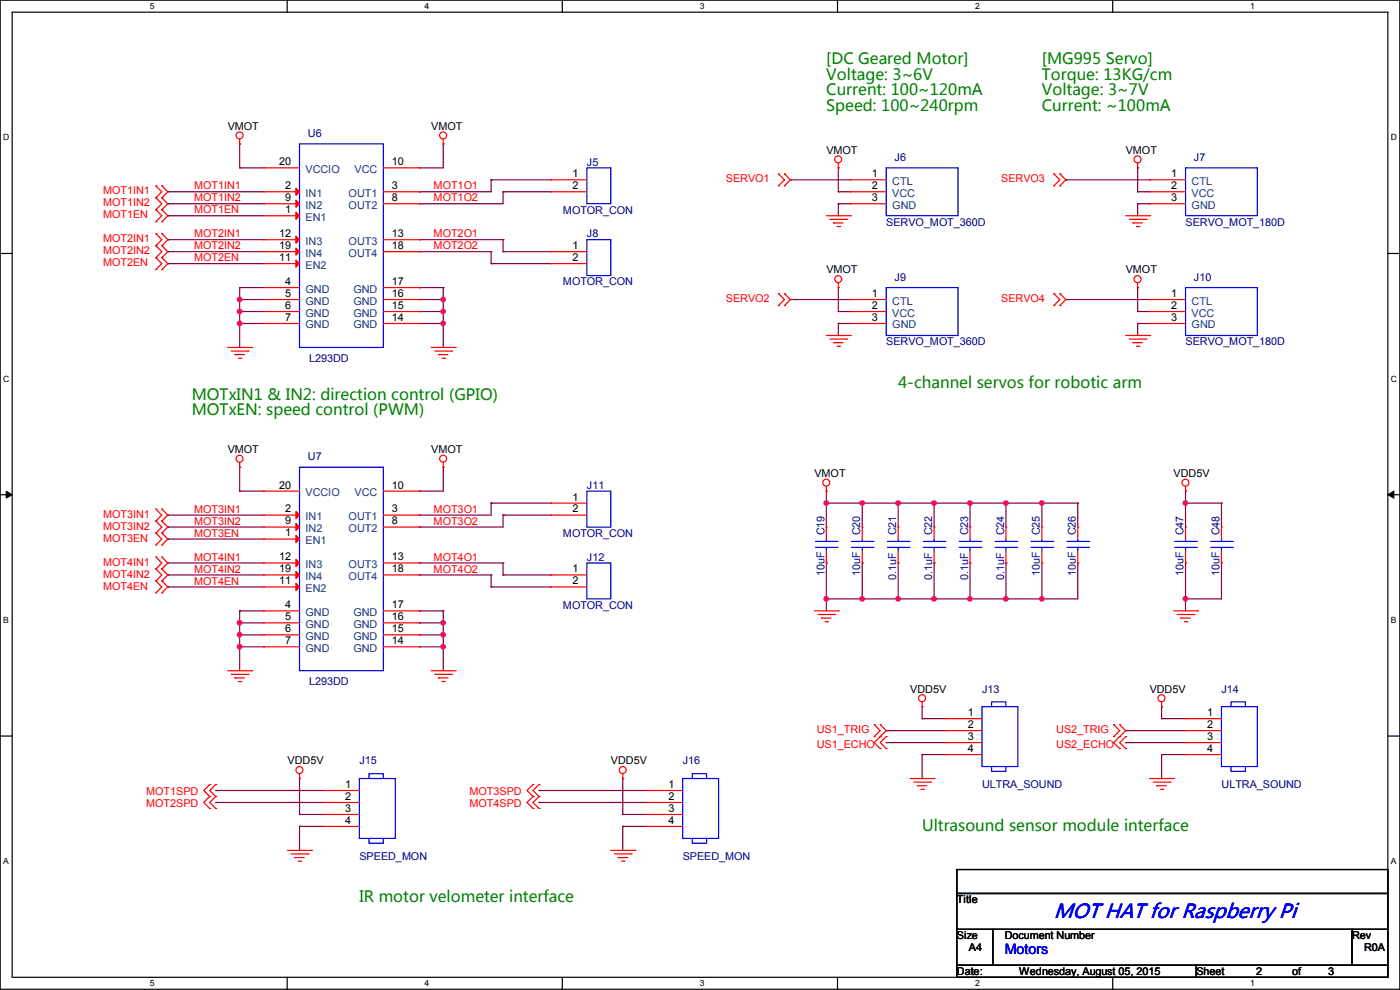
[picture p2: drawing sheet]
<svg xmlns="http://www.w3.org/2000/svg" width="297mm" height="210mm" viewBox="0 0 297 210" stroke-linecap="round" stroke-linejoin="round" font-family="sans-serif">
<path d="M0 0h297v209.8h-297zM2.6 2.6h291.8v204.7h-291.8z" fill="none" stroke="#000" stroke-width=".25"/>
<g fill="#fff">
<path d="M31.7 .3h1v2h-1z"/>
<path d="M31.7 207.6h1v1.9h-1z"/>
</g>
<path d="M60.9 0v2.6M60.9 207.3v2.5" fill="none" stroke="#000" stroke-width=".25"/>
<g fill="#fff">
<path d="M90.1 .3h1v2h-1z"/>
<path d="M90.1 207.6h1v1.9h-1z"/>
</g>
<path d="M119.3 0v2.6M119.3 207.3v2.5" fill="none" stroke="#000" stroke-width=".25"/>
<g fill="#fff">
<path d="M148.5 .3h.9v2h-.9z"/>
<path d="M148.5 207.6h.9v1.9h-.9z"/>
</g>
<path d="M177.7 0v2.6M177.7 207.3v2.5" fill="none" stroke="#000" stroke-width=".25"/>
<g fill="#fff">
<path d="M206.8 .3h1v2h-1z"/>
<path d="M206.8 207.6h1v1.9h-1z"/>
</g>
<path d="M236.1 0v2.6M236.1 207.3v2.5" fill="none" stroke="#000" stroke-width=".25"/>
<g fill="#fff">
<path d="M265.2 .3h1v2h-1z"/>
<path d="M265.2 207.6h1v1.9h-1z"/>
<path d="M.7 28.2h1.2v1.9h-1.2z"/>
<path d="M295.1 28.2h1.2v1.9h-1.2z"/>
<path d="M.7 79.3h1.2v2h-1.2z"/>
<path d="M295.1 79.3h1.2v2h-1.2z"/>
</g>
<path d="M0 53.8h2.6M294.4 53.8h2.6" fill="none" stroke="#000" stroke-width=".25"/>
<g fill="#fff">
<path d="M.7 130.5h1.2v2h-1.2z"/>
<path d="M295.1 130.5h1.1v2h-1.1z"/>
</g>
<path d="M0 104.9h2.6M294.4 104.9h2.6" fill="none" stroke="#000" stroke-width=".25"/>
<path d="M1.3 104.2l1.3 .7-1.3 .8zM294.4 104.9l1.3-.7v1.5z" fill="#000" stroke="#000" stroke-width=".21"/>
<g fill="#fff">
<path d="M.7 181.7h1.2v2h-1.2z"/>
<path d="M295.1 181.7h1.1v2h-1.1z"/>
</g>
<path d="M0 156.1h2.6M294.4 156.1h2.6M203 184.4h91.4v5.1h-91.4zM203 189.5h91.4v7.6h-91.4zM203 197.1h7.6v7.7h-7.6zM210.6 197.1h76.2v7.7h-76.2zM286.8 197.1h7.6v7.7h-7.6zM203 204.8h50.8v2.5h-50.8zM253.8 204.8h40.6v2.5h-40.6z" fill="none" stroke="#000" stroke-width=".25"/>
<g fill="none" stroke="#800040" stroke-width=".25">
<path d="M50.8 30.5h.1M50.8 35.6h.1M50.8 30.5v5.1M50.8 35.6h5.1M88.9 35.6h.1M94 30.5h.1M94 30.5v5.1h-5.1M104.2 38.1h.1M104.2 38.1v2.6h-15.3M104.2 38.1h12.7M167.7 38.1h.1M167.7 38.1h12.7"/>
<path d="M177.8 35.6h.1M177.8 35.6v5.1M226.1 38.1h.1M226.1 38.1h17.8M241.3 35.6h.1M241.3 35.6v5.1M35.6 40.7h.1M35.6 43.2h.1M35.6 50.8h.1M35.6 45.8h.1M35.6 55.9h.1M35.6 53.4h.1"/>
<path d="M35.6 40.7h20.3M35.6 43.2h20.3M35.6 53.4h20.3M35.6 50.8h20.3M35.6 55.9h20.3M35.6 45.8h20.3M88.9 40.7h.1M88.9 43.2h.1M88.9 50.8h.1M88.9 53.4h.1M88.9 53.4h15.3M88.9 50.8h17.8"/>
<path d="M104.2 55.9h.1M104.2 53.4h.1M104.2 53.4v2.5M104.2 55.9h12.7M106.7 40.7h.1M106.7 53.4h.1M106.7 50.8h.1M106.7 40.7h10.2M106.7 40.7v2.5h-17.8M106.7 50.8v2.6M106.7 53.4h10.2M177.8 40.7h.1"/>
<path d="M177.8 43.2h.1M177.8 40.7h2.6M177.8 43.2h2.6M177.8 43.2v2.6M241.3 40.7h.1M241.3 43.2h.1M241.3 40.7h2.6M241.3 43.2h2.6M241.3 43.2v2.6M50.8 63.5h.1M50.8 61h.1M50.8 68.6h.1"/>
<path d="M50.8 66.1h.1M50.8 61v12.7M50.8 63.5h5.1M50.8 61h5.1M50.8 68.6h5.1M50.8 66.1h5.1M88.9 63.5h.1M88.9 61h.1M88.9 68.6h.1M88.9 66.1h.1M88.9 63.5h5.1M88.9 61h5.1"/>
<path d="M88.9 68.6h5.1M88.9 66.1h5.1M94 68.6h.1M94 66.1h.1M94 61h.1M94 63.5h.1M94 61v12.7M167.7 63.5h.1M167.7 63.5h12.7M177.8 66.1h.1M177.8 61h.1M177.8 68.6h.1"/>
<path d="M177.8 68.6h2.6M177.8 66.1h2.6M177.8 61v5.1M177.8 68.6v2.6M226.1 63.5h.1M226.1 63.5h17.8M241.3 68.6h.1M241.3 61h.1M241.3 66.1h.1M241.3 68.6h2.6M241.3 66.1h2.6M241.3 61v5.1"/>
<path d="M241.3 68.6v2.6M50.8 99.1h.1M50.8 99.1v5.1M94 99.1h.1M94 99.1v5.1h-5.1M35.6 111.8h.1M35.6 109.3h.1M35.6 114.3h.1M35.6 119.4h.1M35.6 109.3h20.3M35.6 111.8h20.3M35.6 119.4h20.3"/>
<path d="M35.6 114.3h20.3M50.8 104.2h.1M50.8 104.2h5.1M88.9 104.2h.1M88.9 109.3h.1M88.9 111.8h.1M88.9 119.4h.1M88.9 119.4h17.8M104.2 106.7h.1M104.2 106.7v2.6h-15.3M104.2 106.7h12.7M106.7 109.3h.1"/>
<path d="M106.7 119.4h.1M106.7 109.3v2.5h-17.8M106.7 119.4v2.6M106.7 109.3h10.2M175.3 106.7h.1M175.3 119.4h.1M175.3 104.2h.1M175.3 106.7h53.3M175.3 104.2v7.6M175.3 119.4v10.2M182.9 119.4h.1M182.9 106.7h.1"/>
<path d="M182.9 106.7v5.1M182.9 119.4v7.6M190.5 106.7h.1M190.5 119.4h.1M190.5 106.7v5.1M190.5 119.4v7.6M198.2 119.4h.1M198.2 106.7h.1M198.2 106.7v5.1M198.2 119.4v7.6M205.8 119.4h.1M205.8 106.7h.1"/>
<path d="M205.8 106.7v5.1M205.8 119.4v7.6M213.4 106.7h.1M213.4 119.4h.1M213.4 106.7v5.1M213.4 119.4v7.6M221 106.7h.1M221 119.4h.1M221 106.7v5.1M221 119.4v7.6M228.6 106.7h.1M228.6 119.4h.1"/>
<path d="M228.6 119.4v7.6h-53.3M228.6 106.7v5.1M251.5 106.7h.1M251.5 119.4h.1M251.5 104.2h.1M251.5 106.7h7.6M251.5 104.2v7.6M251.5 119.4v10.2M259.1 106.7h.1M259.1 119.4h.1M259.1 119.4v7.6h-7.6M259.1 106.7v5.1"/>
<path d="M35.6 122h.1M35.6 124.5h.1M35.6 122h20.3M35.6 124.5h20.3M50.8 134.7h.1M50.8 137.2h.1M50.8 129.6h.1M50.8 132.1h.1M50.8 129.6v12.7M50.8 134.7h5.1M50.8 137.2h5.1M50.8 129.6h5.1"/>
<path d="M50.8 132.1h5.1M88.9 122h.1M88.9 134.7h.1M88.9 137.2h.1M88.9 129.6h.1M88.9 132.1h.1M88.9 122h15.3M88.9 134.7h5.1M88.9 137.2h5.1M88.9 129.6h5.1M88.9 132.1h5.1M94 129.6h.1"/>
<path d="M94 134.7h.1M94 137.2h.1M94 132.1h.1M94 129.6v12.7M104.2 122h.1M104.2 124.5h.1M104.2 122v2.5M104.2 124.5h12.7M106.7 122h.1M106.7 122h10.2M175.3 127h.1M182.9 127h.1"/>
<path d="M190.5 127h.1M198.2 127h.1M205.8 127h.1M213.4 127h.1M221 127h.1M251.5 127h.1M188 155h.1M188 157.5h.1M188 155h12.7M188 157.5h12.7M195.6 149.9h.1M195.6 152.4h.1"/>
<path d="M195.6 149.9v2.5M195.6 152.4h5.1M238.8 155h.1M238.8 157.5h.1M238.8 155h12.7M238.8 157.5h12.7M246.4 149.9h.1M246.4 152.4h.1M246.4 152.4h5.1M246.4 149.9v2.5M45.8 167.7h.1M45.8 170.2h.1"/>
<path d="M45.8 167.7h22.8M45.8 170.2h22.8M63.5 165.1h.1M63.5 172.8h.1M63.5 175.3h.1M63.5 165.1v7.7M63.5 175.3v5.1M63.5 172.8h5.1M63.5 175.3h5.1M114.3 167.7h.1M114.3 170.2h.1M114.3 167.7h22.9"/>
<path d="M114.3 170.2h22.9M132.1 165.1h.1M132.1 172.8h.1M132.1 175.3h.1M132.1 172.8h5.1M132.1 175.3h5.1M132.1 165.1v7.7M132.1 175.3v5.1M195.6 165.1h.1M195.6 160.1h.1M195.6 160.1v5M195.6 160.1h5.1"/>
<path d="M246.4 165.1h.1M246.4 160.1h.1M246.4 160.1h5.1M246.4 160.1v5"/>
</g>
<g fill="#f0f" stroke="#f0f" stroke-width=".25">
<circle cx="50.8" cy="68.6" r=".49"/>
<circle cx="50.8" cy="66.1" r=".49"/>
<circle cx="50.8" cy="63.5" r=".49"/>
<circle cx="94" cy="68.6" r=".49"/>
<circle cx="94" cy="63.5" r=".49"/>
<circle cx="94" cy="66.1" r=".49"/>
<circle cx="50.8" cy="137.2" r=".49"/>
<circle cx="50.8" cy="134.6" r=".49"/>
<circle cx="50.8" cy="132.1" r=".49"/>
<circle cx="94" cy="137.2" r=".49"/>
<circle cx="94" cy="134.6" r=".49"/>
<circle cx="94" cy="132.1" r=".49"/>
<circle cx="175.3" cy="106.7" r=".49"/>
<circle cx="182.9" cy="106.7" r=".49"/>
<circle cx="190.5" cy="106.7" r=".49"/>
<circle cx="198.1" cy="106.7" r=".49"/>
<circle cx="205.8" cy="106.7" r=".49"/>
<circle cx="213.4" cy="106.7" r=".49"/>
<circle cx="213.4" cy="127" r=".49"/>
<circle cx="205.8" cy="127" r=".49"/>
<circle cx="190.5" cy="127" r=".49"/>
<circle cx="182.9" cy="127" r=".49"/>
<circle cx="175.3" cy="127" r=".49"/>
<circle cx="198.1" cy="127" r=".49"/>
<circle cx="221" cy="106.7" r=".49"/>
<circle cx="221" cy="127" r=".49"/>
<circle cx="251.5" cy="106.7" r=".49"/>
<circle cx="251.5" cy="127" r=".49"/>
</g>
<g fill="none" stroke="#f00" stroke-width=".25">
<path d="M33.1 39.4h.1M33.1 39.4l1.2 1.3-1.2 1.3M34.3 39.4h.1M34.3 39.4l1.3 1.3-1.3 1.3M50.8 30.5h.1M50.8 29.5v1M55.9 35.6h.1M55.9 35.6h7.6M81.3 35.6h7.6M88.9 35.6h.1M94 30.5h.1M94 29.5v1"/>
<path d="M116.9 38.1h.1M116.9 38.1h7.6M165.1 36.9h.1M165.1 39.4h.1M165.1 36.9l1.3 1.2-1.3 1.3M166.4 39.4h.1M166.4 36.9h.1M166.4 36.9l1.3 1.2-1.3 1.3M177.8 35.6h.1M177.8 34.6v1M180.4 38.1h.1M180.4 38.1h7.6"/>
<path d="M223.6 36.9h.1M223.6 39.4h.1M223.6 36.9l1.2 1.2-1.2 1.3M224.8 39.4h.1M224.8 36.9h.1M224.8 36.9l1.3 1.2-1.3 1.3M241.3 35.6h.1M241.3 34.6v1M243.9 38.1h.1M243.9 38.1h7.6M33.1 42h.1M33.1 44.5h.1"/>
<path d="M33.1 47h.1M33.1 52.1h.1M33.1 54.7h.1M33.1 49.6h.1M33.1 57.2h.1M33.1 42l1.2 1.2-1.2 1.3M33.1 44.5l1.2 1.3-1.2 1.2M33.1 52.1l1.2 1.3-1.2 1.3M33.1 49.6l1.2 1.2-1.2 1.3M33.1 54.7l1.2 1.2-1.2 1.3M34.3 44.5h.1M34.3 42h.1"/>
<path d="M34.3 47h.1M34.3 54.7h.1M34.3 52.1h.1M34.3 49.6h.1M34.3 57.2h.1M34.3 42l1.3 1.2-1.3 1.3M34.3 44.5l1.3 1.3-1.3 1.2M34.3 52.1l1.3 1.3-1.3 1.3M34.3 49.6l1.3 1.2-1.3 1.3M34.3 54.7l1.3 1.2-1.3 1.3M55.9 45.8h.1M55.9 40.7h.1"/>
<path d="M55.9 43.2h.1M55.9 55.9h.1M55.9 50.8h.1M55.9 53.4h.1M55.9 45.8h7.6M55.9 40.7h7.6M55.9 43.2h7.6M55.9 55.9h7.6M55.9 50.8h7.6M55.9 53.4h7.6M81.3 40.7h7.6M81.3 43.2h7.6"/>
<path d="M81.3 50.8h7.6M81.3 53.4h7.6M88.9 40.7h.1M88.9 43.2h.1M88.9 50.8h.1M88.9 53.4h.1M116.9 40.7h.1M116.9 53.4h.1M116.9 55.9h.1M116.9 40.7h7.6M116.9 55.9h7.6M116.9 53.4h7.6"/>
<path d="M175.3 45.8h5.1M176.1 46.5h3.5M176.8 47.3h.1M176.8 47.3h2.1M177.6 48h.5M177.8 60v1M178.1 48h.1M179.6 46.5h.1M180.4 45.8h.1M180.4 40.7h.1M180.4 43.2h.1M180.4 40.7h7.6"/>
<path d="M180.4 43.2h7.6M238.8 45.8h5.1M239.6 46.5h3.5M240.3 47.3h.1M240.3 47.3h2.1M241.1 48h.5M241.3 60v1M241.6 48h.1M243.1 46.5h.1M243.9 45.8h.1M243.9 40.7h.1M243.9 43.2h.1"/>
<path d="M243.9 40.7h7.6M243.9 43.2h7.6M48.3 73.7h5.1M49.1 74.5h3.5M49.8 75.2h.1M49.8 75.2h2.1M50.6 76h.5M51.1 76h.1M52.6 74.5h.1M53.4 73.7h.1M55.9 61h.1M55.9 63.5h.1"/>
<path d="M55.9 66.1h.1M55.9 68.6h.1M55.9 61h7.6M55.9 63.5h7.6M55.9 66.1h7.6M55.9 68.6h7.6M81.3 61h7.6M81.3 63.5h7.6M81.3 66.1h7.6M81.3 68.6h7.6M88.9 68.6h.1M88.9 66.1h.1"/>
<path d="M88.9 63.5h.1M88.9 61h.1M91.5 73.7h5.1M92.2 74.5h3.6M93 75.2h.1M93 75.2h2M93.8 76h.5M94.3 76h.1M95.8 74.5h.1M96.6 73.7h.1M165.1 62.3h.1M165.1 64.8h.1"/>
<path d="M165.1 62.3l1.3 1.2-1.3 1.3M166.4 64.8h.1M166.4 62.3h.1M166.4 62.3l1.3 1.2-1.3 1.3M175.3 71.2h5.1M176.1 71.9h3.5M176.8 72.7h.1M176.8 72.7h2.1M177.6 73.4h.5M177.8 61h.1M178.1 73.4h.1M179.6 71.9h.1"/>
<path d="M180.4 71.2h.1M180.4 63.5h.1M180.4 66.1h.1M180.4 68.6h.1M180.4 63.5h7.6M180.4 66.1h7.6M180.4 68.6h7.6M223.6 62.3h.1M223.6 64.8h.1M223.6 62.3l1.2 1.2-1.2 1.3M224.8 64.8h.1M224.8 62.3h.1"/>
<path d="M224.8 62.3l1.3 1.2-1.3 1.3M238.8 71.2h5.1M239.6 71.9h3.5M240.3 72.7h.1M240.3 72.7h2.1M241.1 73.4h.5M241.3 61h.1M241.6 73.4h.1M243.1 71.9h.1M243.9 71.2h.1M243.9 63.5h.1M243.9 66.1h.1"/>
<path d="M243.9 68.6h.1M243.9 63.5h7.6M243.9 66.1h7.6M243.9 68.6h7.6M50.8 99.1h.1M50.8 98.1v1M94 99.1h.1M94 98.1v1M33.1 110.5h.1M33.1 113.1h.1M33.1 108h.1M33.1 115.6h.1"/>
<path d="M33.1 118.2h.1M33.1 110.5l1.2 1.3-1.2 1.3M33.1 108l1.2 1.3-1.2 1.2M33.1 113.1l1.2 1.2-1.2 1.3M33.1 118.2l1.2 1.2-1.2 1.3M34.3 113.1h.1M34.3 110.5h.1M34.3 108h.1M34.3 115.6h.1M34.3 118.2h.1M34.3 110.5l1.3 1.3-1.3 1.3M34.3 108l1.3 1.3-1.3 1.2"/>
<path d="M34.3 113.1l1.3 1.2-1.3 1.3M34.3 118.2l1.3 1.2-1.3 1.3M55.9 114.3h.1M55.9 109.3h.1M55.9 111.8h.1M55.9 119.4h.1M55.9 104.2h.1M55.9 114.3h7.6M55.9 109.3h7.6M55.9 111.8h7.6M55.9 104.2h7.6M55.9 119.4h7.6"/>
<path d="M81.3 109.3h7.6M81.3 111.8h7.6M81.3 104.2h7.6M81.3 119.4h7.6M88.9 109.3h.1M88.9 111.8h.1M88.9 104.2h.1M88.9 119.4h.1M116.9 106.7h.1M116.9 109.3h.1M116.9 109.3h7.6M116.9 106.7h7.6"/>
<path d="M175.3 104.2h.1M175.3 111.8h.1M175.3 119.4h.1M175.3 103.2v1M175.3 111.8v2.5M175.3 116.9v2.5M182.9 111.8h.1M182.9 119.4h.1M182.9 111.8v2.5M182.9 116.9v2.5M190.5 111.8h.1M190.5 119.4h.1"/>
<path d="M190.5 111.8v2.5M190.5 116.9v2.5M198.2 111.8h.1M198.2 119.4h.1M198.2 111.8v2.5M198.2 116.9v2.5M205.8 111.8h.1M205.8 119.4h.1M205.8 111.8v2.5M205.8 116.9v2.5M213.4 111.8h.1M213.4 119.4h.1"/>
<path d="M213.4 111.8v2.5M213.4 116.9v2.5M221 111.8h.1M221 119.4h.1M221 111.8v2.5M221 116.9v2.5M228.6 111.8h.1M228.6 119.4h.1M228.6 111.8v2.5M228.6 116.9v2.5M251.5 104.2h.1M251.5 111.8h.1"/>
<path d="M251.5 119.4h.1M251.5 103.2v1M251.5 111.8v2.5M251.5 116.9v2.5M259.1 111.8h.1M259.1 119.4h.1M259.1 111.8v2.5M259.1 116.9v2.5M33.1 120.7h.1M33.1 123.2h.1M33.1 125.8h.1M33.1 120.7l1.2 1.3-1.2 1.2"/>
<path d="M33.1 123.2l1.2 1.3-1.2 1.3M34.3 123.2h.1M34.3 120.7h.1M34.3 125.8h.1M34.3 120.7l1.3 1.3-1.3 1.2M34.3 123.2l1.3 1.3-1.3 1.3M55.9 129.6h.1M55.9 132.1h.1M55.9 134.7h.1M55.9 137.2h.1M55.9 124.5h.1M55.9 122h.1"/>
<path d="M55.9 129.6h7.6M55.9 132.1h7.6M55.9 134.7h7.6M55.9 137.2h7.6M55.9 124.5h7.6M55.9 122h7.6M81.3 129.6h7.6M81.3 132.1h7.6M81.3 134.7h7.6M81.3 137.2h7.6M81.3 122h7.6M88.9 137.2h.1"/>
<path d="M88.9 134.7h.1M88.9 132.1h.1M88.9 129.6h.1M88.9 122h.1M116.9 122h.1M116.9 124.5h.1M116.9 124.5h7.6M116.9 122h7.6M172.8 129.6h5M173.5 130.3h3.6M174.3 131.1h.1M174.3 131.1h2"/>
<path d="M175 131.9h.6M175.6 131.9h.1M177.1 130.3h.1M177.8 129.6h.1M249 129.6h5M249.7 130.3h3.6M250.5 131.1h.1M250.5 131.1h2M251.2 131.9h.6M251.8 131.9h.1M253.3 130.3h.1M254 129.6h.1"/>
<path d="M48.3 142.3h5.1M49.1 143h3.5M49.8 143.8h.1M49.8 143.8h2.1M50.6 144.6h.5M51.1 144.6h.1M52.6 143h.1M53.4 142.3h.1M91.5 142.3h5.1M92.2 143h3.6M93 143.8h.1M93 143.8h2"/>
<path d="M93.8 144.6h.5M94.3 144.6h.1M95.8 143h.1M96.6 142.3h.1M185.5 153.7h.1M185.5 156.3h.1M185.5 153.7l1.2 1.3-1.2 1.3M186.7 156.3h.1M186.7 158.8h.1M186.7 153.7h.1M186.7 153.7l1.3 1.3-2.5 2.5 1.2 1.3M188 156.3h.1"/>
<path d="M188 158.8h.1M188 156.3l-1.3 1.2 1.3 1.3M195.6 149.9h.1M195.6 148.9v1M200.7 152.4h.1M200.7 155h.1M200.7 157.5h.1M200.7 152.4h7.6M200.7 155h7.6M200.7 157.5h7.6M236.3 153.7h.1M236.3 156.3h.1"/>
<path d="M236.3 153.7l1.2 1.3-1.2 1.3M237.5 156.3h.1M237.5 158.8h.1M237.5 153.7h.1M237.5 153.7l1.3 1.3-2.5 2.5 1.2 1.3M238.8 156.3h.1M238.8 158.8h.1M238.8 156.3l-1.3 1.2 1.3 1.3M246.4 149.9h.1M246.4 148.9v1M251.5 152.4h.1M251.5 155h.1"/>
<path d="M251.5 157.5h.1M251.5 152.4h7.6M251.5 155h7.6M251.5 157.5h7.6M44.5 166.4h.1M44.5 169h.1M44.5 171.5h.1M44.5 166.4l-1.3 1.3 1.3 1.3M44.5 169l-1.3 1.2 1.3 1.3M45.8 166.4h.1M45.8 169h.1M45.8 171.5h.1"/>
<path d="M45.8 166.4l-1.3 1.3 1.3 1.3M45.8 169l-1.3 1.2 1.3 1.3M63.5 165.1h.1M63.5 164.1v1M68.6 167.7h.1M68.6 170.2h.1M68.6 172.8h.1M68.6 175.3h.1M68.6 167.7h7.6M68.6 170.2h7.6M68.6 172.8h7.6M68.6 175.3h7.6"/>
<path d="M113.1 166.4h.1M113.1 169h.1M113.1 171.5h.1M113.1 166.4l-1.3 1.3 1.3 1.3M113.1 169l-1.3 1.2 1.3 1.3M114.3 166.4h.1M114.3 169h.1M114.3 171.5h.1M114.3 166.4l-1.2 1.3 1.2 1.3M114.3 169l-1.2 1.2 1.2 1.3M132.1 165.1h.1M132.1 164.1v1"/>
<path d="M137.2 167.7h.1M137.2 170.2h.1M137.2 172.8h.1M137.2 175.3h.1M137.2 167.7h7.6M137.2 170.2h7.6M137.2 172.8h7.6M137.2 175.3h7.6M193.1 165.1h5.1M193.8 165.9h3.6M194.6 166.7h.1M194.6 166.7h2"/>
<path d="M195.4 167.4h.5M195.9 167.4h.1M197.4 165.9h.1M198.2 165.1h.1M200.7 160.1h.1M200.7 160.1h7.6M243.9 165.1h5.1M244.6 165.9h3.6M245.4 166.7h.1M245.4 166.7h2M246.2 167.4h.5M246.7 167.4h.1"/>
<path d="M248.2 165.9h.1M249 165.1h.1M251.5 160.1h.1M251.5 160.1h7.6M61 180.4h5.1M61.8 181.1h3.5M62.5 181.9h.1M62.5 181.9h2.1M63.3 182.7h.5M63.8 182.7h.1M65.3 181.1h.1M66.1 180.4h.1"/>
<path d="M129.6 180.4h5.1M130.3 181.1h3.6M131.1 181.9h.1M131.1 181.9h2M131.9 182.7h.5M132.4 182.7h.1M133.9 181.1h.1M134.7 180.4h.1"/>
<circle cx="50.8" cy="28.7" r=".74"/>
<circle cx="94" cy="28.7" r=".74"/>
<circle cx="177.8" cy="33.8" r=".74"/>
<circle cx="241.3" cy="33.8" r=".74"/>
<circle cx="177.8" cy="59.2" r=".74"/>
<circle cx="241.3" cy="59.2" r=".74"/>
<circle cx="50.8" cy="97.3" r=".74"/>
<circle cx="94" cy="97.3" r=".74"/>
<circle cx="175.3" cy="102.4" r=".74"/>
<circle cx="251.5" cy="102.4" r=".74"/>
<circle cx="195.6" cy="148.1" r=".74"/>
<circle cx="246.4" cy="148.1" r=".74"/>
<circle cx="63.5" cy="163.3" r=".74"/>
<circle cx="132.1" cy="163.3" r=".74"/>
</g>
<g fill="none" stroke="#00f" stroke-width=".25">
<path d="M63.5 30.5h17.8v43.2h-17.8zM124.5 35.6h5.1v7.6h-5.1zM188 35.6h15.2v10.2h-15.2zM251.5 35.6h15.2v10.2h-15.2zM124.5 50.8h5.1v7.7h-5.1zM188 61h15.2v10.2h-15.2zM251.5 61h15.2v10.2h-15.2zM63.5 99.1h17.8v43.2h-17.8zM124.5 104.2h5.1v7.6h-5.1zM124.5 119.4h5.1v7.6h-5.1zM173 116.1h4.6M173 114.9h4.6"/>
<path d="M175.3 114.9h.1M175.3 116.1h.1M175.3 114.3v.6M175.3 116.1v.8M177.6 116.1h.1M177.6 114.9h.1M180.6 116.1h4.6M180.6 114.9h4.6M182.9 114.9h.1M182.9 116.1h.1M182.9 114.3v.6M182.9 116.1v.8"/>
<path d="M185.2 116.1h.1M185.2 114.9h.1M188.3 116.1h4.5M188.3 114.9h4.5M190.5 114.9h.1M190.5 116.1h.1M190.5 114.3v.6M190.5 116.1v.8M192.8 116.1h.1M192.8 114.9h.1M195.9 116.1h4.5M195.9 114.9h4.5"/>
<path d="M198.2 114.9h.1M198.2 116.1h.1M198.2 114.3v.6M198.2 116.1v.8M200.4 116.1h.1M200.4 114.9h.1M203.5 116.1h4.6M203.5 114.9h4.6M205.8 114.9h.1M205.8 116.1h.1M205.8 114.3v.6M205.8 116.1v.8"/>
<path d="M208.1 116.1h.1M208.1 114.9h.1M211.1 116.1h4.6M211.1 114.9h4.6M213.4 114.9h.1M213.4 116.1h.1M213.4 114.3v.6M213.4 116.1v.8M215.7 116.1h.1M215.7 114.9h.1M218.7 116.1h4.6M218.7 114.9h4.6"/>
<path d="M221 114.9h.1M221 116.1h.1M221 114.3v.6M221 116.1v.8M223.3 116.1h.1M223.3 114.9h.1M226.4 116.1h4.5M226.4 114.9h4.5M228.6 114.9h.1M228.6 116.1h.1M228.6 114.3v.6M228.6 116.1v.8"/>
<path d="M230.9 116.1h.1M230.9 114.9h.1M249.2 116.1h4.6M249.2 114.9h4.6M251.5 114.9h.1M251.5 116.1h.1M251.5 114.3v.6M251.5 116.1v.8M253.8 116.1h.1M253.8 114.9h.1M256.8 116.1h4.6M256.8 114.9h4.6"/>
<path d="M259.1 114.9h.1M259.1 116.1h.1M259.1 114.3v.6M259.1 116.1v.8M261.4 116.1h.1M261.4 114.9h.1M208.3 149.9h7.6v12.7h-7.6zM210.4 149.9v-1h3v1M259.1 149.9h7.6v12.7h-7.6zM261.2 149.9v-1h3v1M76.2 165.1h7.7v12.7h-7.7zM78.3 177.8v1.1h3v-1.1"/>
<path d="M78.3 165.1v-1h3v1M144.8 165.1h7.6v12.7h-7.6zM146.9 177.8v1.1h3v-1.1M146.9 165.1v-1h3v1M210.4 162.6v1h3v-1M261.2 162.6v1h3v-1"/>
</g>
<g fill="#f00" stroke="#f00" stroke-width=".25">
<path d="M62.8 113.6l.7 .7-.7 .8z"/>
<path d="M62.8 108.5l.7 .8-.7 .7z"/>
<path d="M62.8 111l.7 .8-.7 .8z"/>
<path d="M62.8 123.7l.7 .8-.7 .8z"/>
<path d="M62.8 118.7l.7 .7-.7 .8z"/>
<path d="M62.8 121.2l.7 .8-.7 .7z"/>
<path d="M62.8 45l.7 .8-.7 .7z"/>
<path d="M62.8 39.9l.7 .8-.7 .7z"/>
<path d="M62.8 42.5l.7 .7-.7 .8z"/>
<path d="M62.8 55.2l.7 .7-.7 .8z"/>
<path d="M62.8 50.1l.7 .7-.7 .8z"/>
<path d="M62.8 52.6l.7 .8-.7 .7z"/>
</g>
<text font-size="4.3" fill="#00f" x="223.6" y="194.7">MOT HAT for Raspberry Pi</text>
<g font-size="3.3" fill="#008000">
<text x="175.3" y="13.6">[DC Geared Motor]</text>
<text x="175.3" y="16.9">Voltage: 3~6V</text>
<text x="221" y="13.6">[MG995 Servo]</text>
<text x="221" y="16.9">Torque: 13KG/cm</text>
<text x="175.3" y="20.2">Current: 100~120mA</text>
<text x="175.3" y="23.5">Speed: 100~240rpm</text>
<text x="221" y="20.2">Voltage: 3~7V</text>
<text x="221" y="23.5">Current: ~100mA</text>
<text x="190.5" y="82.2">4-channel servos for robotic arm</text>
<text x="40.7" y="84.8">MOTxIN1 &amp; IN2: direction control (GPIO)</text>
<text x="40.7" y="88.1">MOTxEN: speed control (PWM)</text>
<text x="195.6" y="176.2">Ultrasound sensor module interface</text>
<text x="76.2" y="191.4">IR motor velometer interface</text>
</g>
<text font-size="3" fill="#00f" x="213.1" y="202.4">Motors</text>
<g font-size="2.3">
<text x="48.3" y="27.5">VMOT</text>
<text x="91.5" y="27.5">VMOT</text>
<text x="59.2" y="35.1">20</text>
<text x="83.1" y="35.1">10</text>
<text x="175.3" y="32.6">VMOT</text>
<text x="238.8" y="32.6">VMOT</text>
<text x="60.5" y="40.1">2</text>
<text x="83.1" y="40.1">3</text>
<text x="121.5" y="37.6">1</text>
<text x="121.5" y="40.1">2</text>
<text x="185" y="37.6">1</text>
<text x="185" y="40.1">2</text>
<text x="248.5" y="37.6">1</text>
<text x="248.5" y="40.1">2</text>
<text x="60.5" y="45.2">1</text>
<text x="60.5" y="42.7">9</text>
<text x="83.1" y="42.7">8</text>
<text x="185" y="42.7">3</text>
<text x="248.5" y="42.7">3</text>
<text x="59.2" y="50.3">12</text>
<text x="59.2" y="52.8">19</text>
<text x="83.1" y="50.3">13</text>
<text x="83.1" y="52.8">18</text>
<text x="121.5" y="52.8">1</text>
<text x="59.2" y="55.4">11</text>
<text x="121.5" y="55.4">2</text>
<text x="175.3" y="58">VMOT</text>
<text x="238.8" y="58">VMOT</text>
<text x="60.5" y="60.5">4</text>
<text x="60.5" y="63">5</text>
<text x="60.5" y="65.5">6</text>
<text x="83.1" y="65.5">15</text>
<text x="83.1" y="63">16</text>
<text x="83.1" y="60.5">17</text>
<text x="185" y="63">1</text>
<text x="185" y="65.5">2</text>
<text x="248.5" y="63">1</text>
<text x="248.5" y="65.5">2</text>
<text x="60.5" y="68.1">7</text>
<text x="83.1" y="68.1">14</text>
<text x="185" y="68.1">3</text>
<text x="248.5" y="68.1">3</text>
<text x="48.3" y="96.1">VMOT</text>
<text x="91.5" y="96.1">VMOT</text>
<text x="172.8" y="101.2">VMOT</text>
<text x="249" y="101.2">VDD5V</text>
<text x="59.2" y="103.6">20</text>
<text x="83.1" y="103.6">10</text>
<text x="121.5" y="106.2">1</text>
<text x="60.5" y="113.8">1</text>
<text x="60.5" y="108.7">2</text>
<text x="60.5" y="111.3">9</text>
<text x="83.1" y="108.7">3</text>
<text x="83.1" y="111.3">8</text>
<text x="121.5" y="108.7">2</text>
<text x="59.2" y="118.9">12</text>
<text x="83.1" y="118.9">13</text>
<text x="59.2" y="124">11</text>
<text x="59.2" y="121.4">19</text>
<text x="83.1" y="121.4">18</text>
<text x="121.5" y="121.4">1</text>
<text x="121.5" y="124">2</text>
<text x="60.5" y="129">4</text>
<text x="60.5" y="131.6">5</text>
<text x="83.1" y="131.6">16</text>
<text x="83.1" y="129">17</text>
<text x="60.5" y="134.1">6</text>
<text x="60.5" y="136.7">7</text>
<text x="83.1" y="136.7">14</text>
<text x="83.1" y="134.1">15</text>
<text x="193.1" y="146.9">VDD5V</text>
<text x="243.9" y="146.9">VDD5V</text>
<text x="205.3" y="151.9">1</text>
<text x="205.3" y="154.4">2</text>
<text x="256.1" y="151.9">1</text>
<text x="256.1" y="154.4">2</text>
<text x="205.3" y="157">3</text>
<text x="205.3" y="159.5">4</text>
<text x="256.1" y="157">3</text>
<text x="256.1" y="159.5">4</text>
<text x="61" y="162.1">VDD5V</text>
<text x="73.2" y="167.1">1</text>
<text x="129.6" y="162.1">VDD5V</text>
<text x="141.8" y="167.1">1</text>
<text x="73.2" y="169.7">2</text>
<text x="73.2" y="172.2">3</text>
<text x="141.8" y="169.7">2</text>
<text x="141.8" y="172.2">3</text>
<text x="73.2" y="174.8">4</text>
<text x="141.8" y="174.8">4</text>
<text x="203" y="191.6">Title</text>
<text x="203" y="199.2">Size</text>
<text x="205.5" y="201.8">A4</text>
<text x="213.2" y="199.2">Document Number</text>
<text x="286.8" y="199.2">Rev</text>
<text x="289.4" y="201.8">R0A</text>
<text x="203" y="206.8">Date:</text>
<text x="216.2" y="206.8">Wednesday, August 05, 2015</text>
<text x="253.8" y="206.8">Sheet</text>
<text x="266.5" y="206.8">2</text>
<text x="274.1" y="206.8">of</text>
<text x="281.7" y="206.8">3</text>
</g>
<g font-size="2.3" fill="#000080">
<text x="65.3" y="29">U6</text>
<text x="124.5" y="35.1">J5</text>
<text x="189.8" y="34.1">J6</text>
<text x="253.3" y="34.1">J7</text>
<text x="119.4" y="45.3">MOTOR_CON</text>
<text x="188" y="47.8">SERVO_MOT_360D</text>
<text x="251.5" y="47.8">SERVO_MOT_180D</text>
<text x="124.5" y="50.4">J8</text>
<text x="189.8" y="59.5">J9</text>
<text x="253.3" y="59.5">J10</text>
<text x="119.4" y="60.5">MOTOR_CON</text>
<text x="65.6" y="76.8">L293DD</text>
<text x="188" y="73.2">SERVO_MOT_360D</text>
<text x="251.5" y="73.2">SERVO_MOT_180D</text>
<text x="65.3" y="97.6">U7</text>
<text x="124.5" y="103.7">J11</text>
<text x="119.4" y="113.9">MOTOR_CON</text>
<text x="174.9" y="113.6" transform="rotate(-90 174.9 113.6)">C19</text>
<text x="182.5" y="113.6" transform="rotate(-90 182.5 113.6)">C20</text>
<text x="190.1" y="113.6" transform="rotate(-90 190.1 113.6)">C21</text>
<text x="197.8" y="113.6" transform="rotate(-90 197.8 113.6)">C22</text>
<text x="205.4" y="113.6" transform="rotate(-90 205.4 113.6)">C23</text>
<text x="213" y="113.6" transform="rotate(-90 213 113.6)">C24</text>
<text x="220.6" y="113.6" transform="rotate(-90 220.6 113.6)">C25</text>
<text x="228.2" y="113.6" transform="rotate(-90 228.2 113.6)">C26</text>
<text x="251.1" y="113.6" transform="rotate(-90 251.1 113.6)">C47</text>
<text x="258.7" y="113.6" transform="rotate(-90 258.7 113.6)">C48</text>
<text x="124.5" y="119">J12</text>
<text x="174.9" y="122.2" transform="rotate(-90 174.9 122.2)">10uF</text>
<text x="182.5" y="122.2" transform="rotate(-90 182.5 122.2)">10uF</text>
<text x="190.1" y="123" transform="rotate(-90 190.1 123)">0.1uF</text>
<text x="197.8" y="123" transform="rotate(-90 197.8 123)">0.1uF</text>
<text x="205.4" y="123" transform="rotate(-90 205.4 123)">0.1uF</text>
<text x="213" y="123" transform="rotate(-90 213 123)">0.1uF</text>
<text x="220.6" y="122.2" transform="rotate(-90 220.6 122.2)">10uF</text>
<text x="228.2" y="122.2" transform="rotate(-90 228.2 122.2)">10uF</text>
<text x="251.1" y="122.2" transform="rotate(-90 251.1 122.2)">10uF</text>
<text x="258.7" y="122.2" transform="rotate(-90 258.7 122.2)">10uF</text>
<text x="119.4" y="129.1">MOTOR_CON</text>
<text x="65.6" y="145.4">L293DD</text>
<text x="208.3" y="146.9">J13</text>
<text x="259.1" y="146.9">J14</text>
<text x="76.2" y="162.1">J15</text>
<text x="144.8" y="162.1">J16</text>
<text x="208.3" y="167.2">ULTRA_SOUND</text>
<text x="259.1" y="167.2">ULTRA_SOUND</text>
<text x="76.2" y="182.5">SPEED_MON</text>
<text x="144.8" y="182.5">SPEED_MON</text>
</g>
<g font-size="2.3" fill="#f00">
<text x="21.9" y="41.2">MOT1IN1</text>
<text x="41.2" y="40.2">MOT1IN1</text>
<text x="92" y="40.2">MOT1O1</text>
<text x="154" y="38.7">SERVO1</text>
<text x="212.4" y="38.7">SERVO3</text>
<text x="21.9" y="43.8">MOT1IN2</text>
<text x="21.9" y="46.3">MOT1EN</text>
<text x="41.2" y="42.7">MOT1IN2</text>
<text x="41.2" y="45.3">MOT1EN</text>
<text x="92" y="42.7">MOT1O2</text>
<text x="21.9" y="53.9">MOT2IN2</text>
<text x="21.9" y="51.4">MOT2IN1</text>
<text x="41.2" y="50.3">MOT2IN1</text>
<text x="41.2" y="52.9">MOT2IN2</text>
<text x="92" y="50.3">MOT2O1</text>
<text x="92" y="52.9">MOT2O2</text>
<text x="21.9" y="56.5">MOT2EN</text>
<text x="41.2" y="55.4">MOT2EN</text>
<text x="154" y="64.1">SERVO2</text>
<text x="212.4" y="64.1">SERVO4</text>
<text x="21.9" y="112.4">MOT3IN2</text>
<text x="21.9" y="109.8">MOT3IN1</text>
<text x="41.2" y="111.3">MOT3IN2</text>
<text x="41.2" y="108.8">MOT3IN1</text>
<text x="41.2" y="113.8">MOT3EN</text>
<text x="92" y="108.8">MOT3O1</text>
<text x="92" y="111.3">MOT3O2</text>
<text x="21.9" y="114.9">MOT3EN</text>
<text x="21.9" y="120">MOT4IN1</text>
<text x="41.2" y="118.9">MOT4IN1</text>
<text x="92" y="118.9">MOT4O1</text>
<text x="21.9" y="122.5">MOT4IN2</text>
<text x="21.9" y="125.1">MOT4EN</text>
<text x="41.2" y="121.5">MOT4IN2</text>
<text x="41.2" y="124">MOT4EN</text>
<text x="92" y="121.5">MOT4O2</text>
<text x="173.3" y="155.5">US1_TRIG</text>
<text x="224.1" y="155.5">US2_TRIG</text>
<text x="173.3" y="158.6">US1_ECHO</text>
<text x="224.1" y="158.6">US2_ECHO</text>
<text x="31" y="168.7">MOT1SPD</text>
<text x="31" y="171.3">MOT2SPD</text>
<text x="99.6" y="168.7">MOT3SPD</text>
<text x="99.6" y="171.3">MOT4SPD</text>
</g>
<g font-size="2.3" fill="#004080">
<text x="64.8" y="41.7">IN1</text>
<text x="64.8" y="36.7">VCCIO</text>
<text x="74" y="41.7">OUT1</text>
<text x="75.2" y="36.7">VCC</text>
<text x="189.3" y="39.2">CTL</text>
<text x="189.3" y="41.7">VCC</text>
<text x="252.8" y="39.2">CTL</text>
<text x="252.8" y="41.7">VCC</text>
<text x="64.8" y="46.8">EN1</text>
<text x="64.8" y="44.3">IN2</text>
<text x="74" y="44.3">OUT2</text>
<text x="189.3" y="44.3">GND</text>
<text x="252.8" y="44.3">GND</text>
<text x="64.8" y="51.9">IN3</text>
<text x="74" y="51.9">OUT3</text>
<text x="64.8" y="57">EN2</text>
<text x="64.8" y="54.4">IN4</text>
<text x="74" y="54.4">OUT4</text>
<text x="64.8" y="62.1">GND</text>
<text x="64.8" y="64.6">GND</text>
<text x="75" y="64.6">GND</text>
<text x="75" y="62.1">GND</text>
<text x="189.3" y="64.6">CTL</text>
<text x="252.8" y="64.6">CTL</text>
<text x="64.8" y="67.1">GND</text>
<text x="64.8" y="69.7">GND</text>
<text x="75" y="69.7">GND</text>
<text x="75" y="67.1">GND</text>
<text x="189.3" y="67.1">VCC</text>
<text x="189.3" y="69.7">GND</text>
<text x="252.8" y="67.1">VCC</text>
<text x="252.8" y="69.7">GND</text>
<text x="64.8" y="105.2">VCCIO</text>
<text x="75.2" y="105.2">VCC</text>
<text x="64.8" y="110.3">IN1</text>
<text x="64.8" y="112.9">IN2</text>
<text x="74" y="110.3">OUT1</text>
<text x="74" y="112.9">OUT2</text>
<text x="64.8" y="115.4">EN1</text>
<text x="64.8" y="125.6">EN2</text>
<text x="64.8" y="120.5">IN3</text>
<text x="64.8" y="123">IN4</text>
<text x="74" y="120.5">OUT3</text>
<text x="74" y="123">OUT4</text>
<text x="64.8" y="130.6">GND</text>
<text x="75" y="130.6">GND</text>
<text x="64.8" y="133.2">GND</text>
<text x="64.8" y="135.7">GND</text>
<text x="75" y="135.7">GND</text>
<text x="75" y="133.2">GND</text>
<text x="64.8" y="138.3">GND</text>
<text x="75" y="138.3">GND</text>
</g>
<g font-size="1.8">
<text x="31.8" y="1.9">5</text>
<text x="90.1" y="1.9">4</text>
<text x="148.5" y="1.9">3</text>
<text x="206.8" y="1.9">2</text>
<text x="265.2" y="1.9">1</text>
<text x=".7" y="29.8">D</text>
<text x="295.1" y="29.8">D</text>
<text x=".7" y="80.9">C</text>
<text x="295.1" y="80.9">C</text>
<text x=".7" y="132.1">B</text>
<text x="295.1" y="132.1">B</text>
<text x=".7" y="183.3">A</text>
<text x="295.1" y="183.3">A</text>
<text x="31.8" y="209.2">5</text>
<text x="90.1" y="209.2">4</text>
<text x="148.5" y="209.2">3</text>
<text x="206.8" y="209.2">2</text>
<text x="265.2" y="209.2">1</text>
</g>
</svg>
